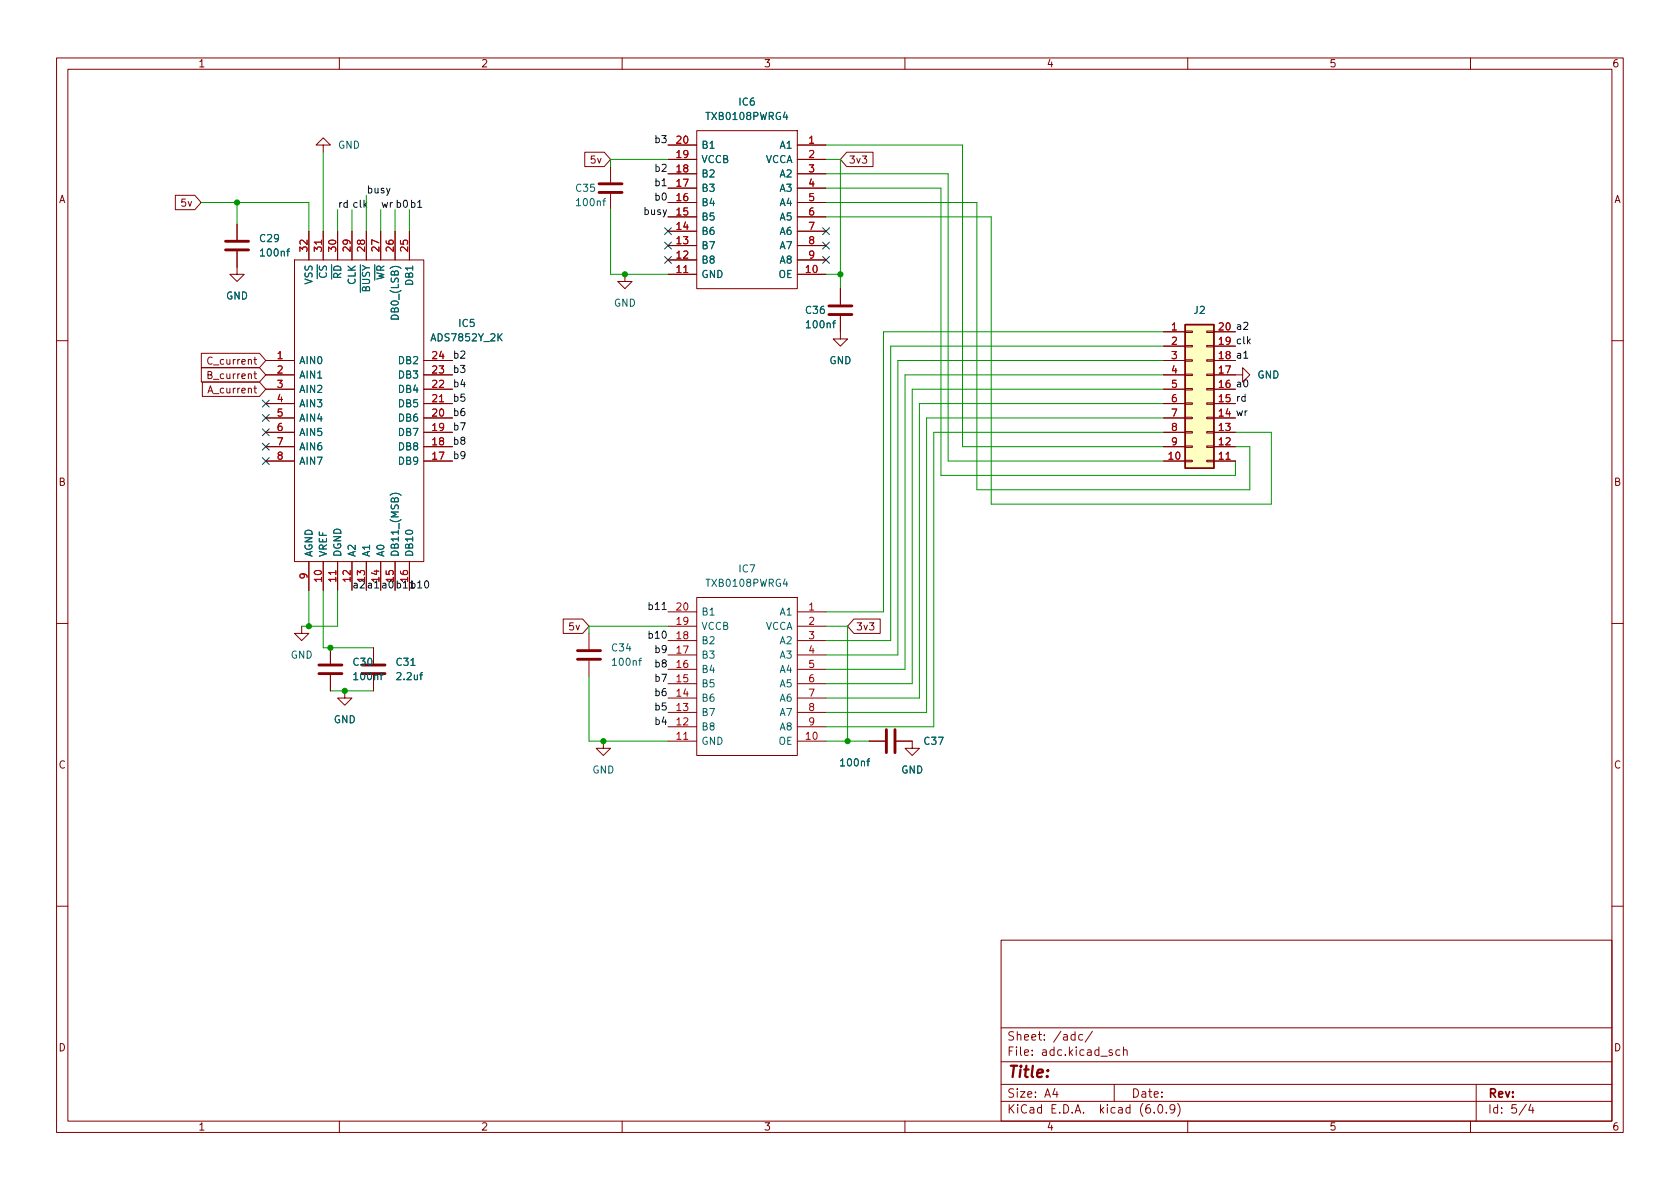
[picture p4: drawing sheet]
<svg xmlns="http://www.w3.org/2000/svg" width="297mm" height="210mm" viewBox="0 0 297 210" stroke-linecap="round" stroke-linejoin="round" font-family="sans-serif">
<g fill="none" stroke="#840000" stroke-width=".18">
<path d="M10 10.2h277v190.1h-277zM12 12.2h273v186.1h-273zM60 10.2v2M110 10.2v2M160 10.2v2M210 10.2v2M260 10.2v2M31 34.5h3.4l1.2 1.3-1.2 1.3h-3.4zM41.9 39.6v2.8M57.1 25.6h1.3l-1.3-1.2-1.2 1.2h1.2v1.3M103.4 26.9h3.4l1.1 1.3-1.1 1.3h-3.4zM107.9 29.5v2.8"/>
<path d="M107.9 34.3v2.8M118.1 25.6h5.1M118.1 38.3h5.1M118.1 35.8h5.1M118.1 33.3h5.1M118.1 30.7h5.1M118.1 28.2h5.1M123.2 23.1h17.8v27.9h-17.8zM141 25.6h5M141 38.3h5M141 35.8h5M141 33.3h5"/>
<path d="M141 30.7h5M141 28.2h5M149.7 26.9h4.7v2.6h-4.7l-1.1-1.3zM41.9 44.4v4.1h1.3l-1.3 1.3-1.3-1.3h1.3M52.1 46h22.8v53.3h-22.8zM54.6 40.9v5.1M57.1 40.9v5.1M59.7 40.9v5.1M62.2 40.9v5.1M64.8 40.9v5.1M67.3 40.9v5.1M69.8 40.9v5.1"/>
<path d="M72.4 40.9v5.1M110.5 48.5v1.3h1.3l-1.3 1.2-1.3-1.2h1.3M118.1 48.5h5.1M118.1 46h5.1M118.1 43.4h5.1M118.1 40.9h5.1M141 48.5h5M141 46h5M141 43.4h5M141 40.9h5M148.6 55.9v4h1.3l-1.3 1.3-1.3-1.3h1.3M148.6 51v2.8"/>
<path d="M205.7 58.7h3.8M209.5 58.5h1.3v.3h-1.3zM213.4 58.5h1.2v.3h-1.2zM214.6 58.7h3.8M10 60.2h2M35.6 62.5h10.3l1.1 1.2-1.1 1.3h-10.3zM35.6 65h10.3l1.1 1.3-1.1 1.3h-10.3zM35.8 67.6h10.1l1.1 1.2-1.1 1.3h-10.1zM47 79h5.1M47 76.4h5.1M47 73.9h5.1M47 71.4h5.1"/>
<path d="M47 68.8h5.1M47 66.3h5.1M47 63.7h5.1M74.9 79h5.1M74.9 76.4h5.1M74.9 73.9h5.1M74.9 71.4h5.1M74.9 68.8h5.1M74.9 66.3h5.1M74.9 63.7h5.1M205.7 79h3.8M205.7 76.4h3.8"/>
<path d="M205.7 73.9h3.8M205.7 71.4h3.8M205.7 68.8h3.8M205.7 66.3h3.8M205.7 63.7h3.8M205.7 61.2h3.8M209.5 78.9h1.3v.2h-1.3zM209.5 76.3h1.3v.3h-1.3zM209.5 73.8h1.3v.2h-1.3zM209.5 71.2h1.3v.3h-1.3zM209.5 68.7h1.3v.3h-1.3zM209.5 66.2h1.3v.2h-1.3z"/>
<path d="M209.5 63.6h1.3v.3h-1.3zM209.5 61.1h1.3v.2h-1.3zM213.4 78.9h1.2v.2h-1.2zM213.4 76.3h1.2v.3h-1.2zM213.4 73.8h1.2v.2h-1.2zM213.4 71.2h1.2v.3h-1.2zM213.4 68.7h1.2v.3h-1.2zM213.4 66.2h1.2v.2h-1.2zM213.4 63.6h1.2v.3h-1.2zM213.4 61.1h1.2v.2h-1.2zM214.6 66.3h5.1v-1.3l1.3 1.3-1.3 1.3v-1.3M214.6 79h3.8"/>
<path d="M214.6 76.4h3.8M214.6 73.9h3.8M214.6 71.4h3.8M214.6 68.8h3.8M214.6 63.7h3.8M214.6 61.2h3.8M285 60.2h2M47 81.5h5.1M54.6 99.3v5.1M57.1 99.3v5.1M59.7 99.3v5.1M62.2 99.3v5.1"/>
<path d="M64.8 99.3v5.1M67.3 99.3v5.1M69.8 99.3v5.1M72.4 99.3v5.1M74.9 81.5h5.1M205.7 81.5h3.8M209.5 81.4h1.3v.3h-1.3zM213.4 81.4h1.2v.3h-1.2zM214.6 81.5h3.8M10 110.2h2M53.3 110.7v1.3h1.3l-1.3 1.3-1.2-1.3h1.2M58.4 114.5v2.8"/>
<path d="M58.4 119.4v2.8M66 114.5v2.8M66 119.4v2.8M99.6 109.5h3.4l1.1 1.2-1.1 1.3h-3.4zM104.1 112v2.8M104.1 116.8v2.8M118.1 108.2h5.1M118.1 118.4h5.1M118.1 115.8h5.1M118.1 113.3h5.1M118.1 110.7h5.1M123.2 105.7h17.8v27.9h-17.8z"/>
<path d="M141 108.2h5M141 118.4h5M141 115.8h5M141 113.3h5M141 110.7h5M151 109.5h4.6v2.5h-4.6l-1.1-1.3zM285 110.2h2M61 122.2v1.2h1.2l-1.2 1.3-1.3-1.3h1.3M106.7 131.1v1.2h1.2l-1.2 1.3-1.3-1.3h1.3M118.1 131.1h5.1M118.1 128.5h5.1M118.1 126h5.1"/>
<path d="M118.1 123.4h5.1M118.1 120.9h5.1M141 131.1h5M141 128.5h5M141 126h5M141 123.4h5M141 120.9h5M153.7 131.1h2.8M158.5 131.1h2.8v1.2h1.3l-1.3 1.3-1.3-1.3h1.3M10 160.2h2M177 166.3h108v32h-108zM285 160.2h2"/>
<path d="M60 198.3v2M110 198.3v2M160 198.3v2M177 194.8h108M177 191.8h108M177 187.8h108M177 181.8h108M186.5 192.5l-.4 1h1M186.9 193v1M190.1 183l-.5-.1-.2 .3v.4l.1 .3h.6M190.1 182.4v1.5M191.4 183l-.4-.1-.3 .3v.4l.2 .3h.5"/>
<path d="M193.1 182.4l-1.2 1.9M196.6 185.7l-.3-.1-.2 .2v.3l.5 .1v.4h-.5M197 191.8v3M198 185.7l-.4-.1-.3 .3v.4l.1 .3h.6M198.6 185.8l.3-.2 .3 .1 .1 .9M198.6 185.1v1.5M204.1 196.7v.1M204.9 195.4l.2-.1a.81 .81 0 0 1 .6 .7 .81 .81 0 0 1-.3 .8h-.2a.81 .81 0 0 1-.6-.6 .81 .81 0 0 1 .3-.8zM206.2 196.7v.1M207.7 196l-.3 .3h-.3l-.2-.3 .1-.6 .4-.1 .2 .2a.99 .99 0 0 1-.3 1.3h-.3M208.2 195.1a1.72 1.72 0 0 1 0 2.3M210 198.3v2"/>
<path d="M260 198.3v2M261 191.8v6.5M269.9 195.3l-1.3 1.9M270.6 195.3l-.3 1h.9M271 195.8v1"/>
</g>
<g fill="none" stroke="#840000" stroke-width=".51">
<path d="M105.9 34h4.1M105.9 32.5h4.1M39.9 44.2h4M39.9 42.7h4M146.6 55.6h4M146.6 54.1h4M56.4 119.1h4.1M56.4 117.6h4.1M64 119.1h4.1M64 117.6h4.1M102.1 116.6h4.1M102.1 115.1h4.1"/>
<path d="M156.7 129v4.1M158.2 129v4.1"/>
</g>
<path d="M209.5 57.4h5.1v25.4h-5.1z" fill="#ffffc2" stroke="#ffffc2" stroke-width=".18"/>
<path d="M209.5 57.4h5.1v25.4h-5.1z" fill="none" stroke="#840000" stroke-width=".25"/>
<path d="M69 87.6a1.46 1.46 0 0 1 1.9 0" fill="none" stroke="#006464" stroke-width=".18"/>
<g fill="none" stroke="#009600" stroke-width=".18">
<path d="M35.6 35.8h19v5.1M41.9 35.8v3.8M57.1 26.9v14M59.7 37.1v3.8M62.2 37.1v3.8M64.8 34.5v6.4M67.3 37.1v3.8M69.8 37.1v3.8M72.4 37.1v3.8M107.9 37.1v11.4h10.2M118.1 28.2h-10.2v1.3M146 28.2h2.6v22.8"/>
<path d="M146 30.7h21.6v50.8h38.1M146 38.3h29.3v50.8h49.5v-12.7h-6.4M146 25.6h24.2v53.4h35.5M146 35.8h26.7v50.8h48.3v-7.6h-2.6M146 33.3h20.4v50.8h52v-2.6M146 48.5h2.6M205.7 58.7h-49.5v49.5h-10.2M205.7 63.7h-47v52.1h-12.7M205.7 61.2h-48.2v52.1h-11.5M205.7 76.4h-40.6v52.1h-19.1M205.7 73.9h-41.9v52.1h-17.8M205.7 71.4h-43.1v52h-16.6"/>
<path d="M205.7 68.8h-44.4v52.1h-15.3M205.7 66.3h-45.7v52.1h-14M54.6 104.4v6.3M57.1 104.4v10.1h8.9M59.7 104.4v6.3h-6.4M104.1 119.6v11.5h14M118.1 110.7h-14v1.3M146 110.7h3.9v20.4M58.4 122.2h7.6M146 131.1h7.7"/>
</g>
<g fill="none" stroke="#000084" stroke-width=".18">
<path d="M117.5 42.8l1.2 1.2M117.5 45.4l1.2 1.2M117.5 40.3l1.2 1.2M118.7 42.8l-1.2 1.2M118.7 45.4l-1.2 1.2M118.7 40.3l-1.2 1.2M145.4 45.4l1.3 1.2M145.4 42.8l1.3 1.2M145.4 40.3l1.3 1.2M146.7 45.4l-1.3 1.2M146.7 42.8l-1.3 1.2M146.7 40.3l-1.3 1.2"/>
<path d="M46.4 73.3l1.2 1.2M46.4 75.8l1.2 1.3M46.4 78.4l1.2 1.2M46.4 70.8l1.2 1.2M47.6 73.3l-1.2 1.2M47.6 75.8l-1.2 1.3M47.6 78.4l-1.2 1.2M47.6 70.8l-1.2 1.2M46.4 80.9l1.2 1.2M47.6 80.9l-1.2 1.2"/>
</g>
<g fill="#009600" stroke="#009600" stroke-width=".18">
<circle cx="110.5" cy="48.5" r=".46"/>
<circle cx="148.6" cy="48.5" r=".46"/>
<circle cx="149.9" cy="131.1" r=".46"/>
<circle cx="61" cy="122.2" r=".46"/>
<circle cx="58.4" cy="114.5" r=".46"/>
<circle cx="106.7" cy="131.1" r=".46"/>
<circle cx="54.6" cy="110.7" r=".46"/>
<circle cx="41.9" cy="35.8" r=".46"/>
</g>
<text font-size="2.8" fill="#840000" x="178" y="190.6">Title:</text>
<g font-size="2.1" fill="#840000">
<text x="178" y="184">Sheet: /adc/</text>
<text x="178" y="186.7">File: adc.kicad_sch</text>
<text x="178" y="196.9">KiCad E.D.A. kicad (6.0.9)</text>
<text x="178" y="194.1">Size: A4</text>
<text x="200" y="194.1">Date:</text>
<text x="263" y="194.1">Rev:</text>
<text x="263" y="196.9">Id: 5/4</text>
</g>
<g font-size="1.8" fill="#840000">
<text x="35" y="11.9">1</text>
<text x="85" y="11.9">2</text>
<text x="135" y="11.9">3</text>
<text x="185" y="11.9">4</text>
<text x="235" y="11.9">5</text>
<text x="285" y="11.9">6</text>
<text x="104.6" y="28.9">5v</text>
<text x="150" y="28.9">3v3</text>
<text x="10.3" y="35.9">A</text>
<text x="285.3" y="35.9">A</text>
<text x="32.2" y="36.5">5v</text>
<text x="37.2" y="64.5">C_current</text>
<text x="37.2" y="69.6">A_current</text>
<text x="37.2" y="67">B_current</text>
<text x="10.3" y="85.9">B</text>
<text x="285.3" y="85.9">B</text>
<text x="100.7" y="111.5">5v</text>
<text x="151.3" y="111.5">3v3</text>
<text x="10.3" y="135.9">C</text>
<text x="285.3" y="135.9">C</text>
<text x="10.3" y="185.9">D</text>
<text x="285.3" y="185.9">D</text>
<text x="35" y="199.9">1</text>
<text x="85" y="199.9">2</text>
<text x="135" y="199.9">3</text>
<text x="185" y="199.9">4</text>
<text x="235" y="199.9">5</text>
<text x="285" y="199.9">6</text>
</g>
<g font-size="1.8" fill="#006464">
<text x="125.1" y="21.2">TXB0108PWRG4</text>
<text x="130.7" y="18.7">IC6</text>
<text x="59.7" y="26.3">GND</text>
<text x="124" y="28.8">VCCB</text>
<text x="124" y="26.3">B1</text>
<text x="135.2" y="28.8">VCCA</text>
<text x="137.9" y="26.3">A1</text>
<text x="101.9" y="33.9">C35</text>
<text x="124" y="33.9">B3</text>
<text x="124" y="31.4">B2</text>
<text x="137.9" y="31.4">A2</text>
<text x="137.9" y="33.9">A3</text>
<text x="102.1" y="36.4">100nf</text>
<text x="124" y="41.5">B6</text>
<text x="124" y="39">B5</text>
<text x="124" y="36.4">B4</text>
<text x="137.9" y="36.4">A4</text>
<text x="137.9" y="39">A5</text>
<text x="137.9" y="41.5">A6</text>
<text x="46" y="42.8">C29</text>
<text x="46.2" y="45.3">100nf</text>
<text x="124" y="46.6">B8</text>
<text x="124" y="44.1">B7</text>
<text x="137.9" y="44.1">A7</text>
<text x="137.9" y="46.6">A8</text>
<text x="39.9" y="53">GND</text>
<text x="55.2" y="50.3" transform="rotate(-90 55.2 50.3)">VSS</text>
<text x="57.8" y="50.6" transform="rotate(-90 57.8 50.6)">~{CS}</text>
<text x="60.3" y="50.7" transform="rotate(-90 60.3 50.7)">~{RD}</text>
<text x="62.9" y="50.4" transform="rotate(-90 62.9 50.4)">CLK</text>
<text x="65.4" y="53" transform="rotate(-90 65.4 53)">~{BUSY}</text>
<text x="67.9" y="51.1" transform="rotate(-90 67.9 51.1)">~{WR}</text>
<text x="73" y="50.3" transform="rotate(-90 73 50.3)">DB1</text>
<text x="124" y="49.1">GND</text>
<text x="137.7" y="49.1">OE</text>
<text x="70.5" y="56" transform="rotate(-90 70.5 56)">DB0_(LSB)</text>
<text x="81.2" y="57.8">IC5</text>
<text x="108.5" y="54.2">GND</text>
<text x="142.5" y="55.5">C36</text>
<text x="142.8" y="58">100nf</text>
<text x="211.1" y="55.5">J2</text>
<text x="52.8" y="64.4">AIN0</text>
<text x="70.6" y="64.4">DB2</text>
<text x="76.5" y="60.3">ADS7852Y_2K</text>
<text x="146.6" y="64.4">GND</text>
<text x="52.8" y="66.9">AIN1</text>
<text x="52.8" y="69.5">AIN2</text>
<text x="70.6" y="69.5">DB4</text>
<text x="70.6" y="66.9">DB3</text>
<text x="222.3" y="66.9">GND</text>
<text x="52.8" y="72">AIN3</text>
<text x="52.8" y="74.5">AIN4</text>
<text x="52.8" y="77.1">AIN5</text>
<text x="70.6" y="77.1">DB7</text>
<text x="70.6" y="74.5">DB6</text>
<text x="70.6" y="72">DB5</text>
<text x="52.8" y="79.6">AIN6</text>
<text x="52.8" y="82.2">AIN7</text>
<text x="70.6" y="82.2">DB9</text>
<text x="70.6" y="79.6">DB8</text>
<text x="55.2" y="98.5" transform="rotate(-90 55.2 98.5)">AGND</text>
<text x="57.8" y="98.5" transform="rotate(-90 57.8 98.5)">VREF</text>
<text x="60.3" y="98.5" transform="rotate(-90 60.3 98.5)">DGND</text>
<text x="62.9" y="98.5" transform="rotate(-90 62.9 98.5)">A2</text>
<text x="65.4" y="98.5" transform="rotate(-90 65.4 98.5)">A1</text>
<text x="67.9" y="98.5" transform="rotate(-90 67.9 98.5)">A0</text>
<text x="70.5" y="98.5" transform="rotate(-90 70.5 98.5)">DB11_(MSB)</text>
<text x="73" y="98.5" transform="rotate(-90 73 98.5)">DB10</text>
<text x="130.7" y="101.2">IC7</text>
<text x="125.1" y="103.8">TXB0108PWRG4</text>
<text x="124" y="113.9">B2</text>
<text x="124" y="111.4">VCCB</text>
<text x="124" y="108.8">B1</text>
<text x="135.2" y="111.4">VCCA</text>
<text x="137.9" y="108.8">A1</text>
<text x="137.9" y="113.9">A2</text>
<text x="51.4" y="116.5">GND</text>
<text x="62.5" y="117.7">C30</text>
<text x="70.2" y="117.7">C31</text>
<text x="108.3" y="115.2">C34</text>
<text x="108.5" y="117.7">100nf</text>
<text x="124" y="119">B4</text>
<text x="124" y="116.5">B3</text>
<text x="137.9" y="116.5">A3</text>
<text x="137.9" y="119">A4</text>
<text x="62.8" y="120.3">100nf</text>
<text x="70.3" y="120.3">2.2uf</text>
<text x="124" y="124.1">B6</text>
<text x="124" y="121.5">B5</text>
<text x="137.9" y="121.5">A5</text>
<text x="137.9" y="124.1">A6</text>
<text x="59" y="127.9">GND</text>
<text x="124" y="131.7">GND</text>
<text x="124" y="129.2">B8</text>
<text x="124" y="126.6">B7</text>
<text x="137.7" y="131.7">OE</text>
<text x="137.9" y="126.6">A7</text>
<text x="137.9" y="129.2">A8</text>
<text x="163.5" y="131.7">C37</text>
<text x="104.7" y="136.8">GND</text>
<text x="148.8" y="135.5">100nf</text>
<text x="159.3" y="136.8">GND</text>
</g>
<g font-size="1.8" fill="#0f0f0f">
<text x="116" y="25.3">b3</text>
<text x="64.8" y="34.2">busy</text>
<text x="116" y="32.9">b1</text>
<text x="116" y="30.4">b2</text>
<text x="116" y="35.5">b0</text>
<text x="59.7" y="36.7">rd clk</text>
<text x="67.3" y="36.7">wr b0 b1</text>
<text x="114" y="38">busy</text>
<text x="215.6" y="58.4">20 a2</text>
<text x="80" y="65.9">b3</text>
<text x="80" y="63.4">b2</text>
<text x="215.6" y="63.5">18 a1</text>
<text x="215.6" y="61">19 clk</text>
<text x="80" y="71">b5</text>
<text x="80" y="68.5">b4</text>
<text x="215.6" y="71.1">15 rd</text>
<text x="215.6" y="68.6">16 a0</text>
<text x="80" y="73.6">b6</text>
<text x="80" y="76.1">b7</text>
<text x="215.6" y="73.7">14 wr</text>
<text x="80" y="81.2">b9</text>
<text x="80" y="78.6">b8</text>
<text x="62.2" y="104">a2 a1</text>
<text x="67.3" y="104">a0</text>
<text x="69.8" y="104">b11</text>
<text x="72.4" y="104">b10</text>
<text x="115.1" y="107.8">b11</text>
<text x="115.1" y="112.9">b10</text>
<text x="116" y="115.5">b9</text>
<text x="116" y="118">b8</text>
<text x="116" y="123.1">b6</text>
<text x="116" y="125.6">b5</text>
<text x="116" y="120.5">b7</text>
<text x="116" y="128.2">b4</text>
</g>
<g font-size="1.8" fill="#a90000">
<text x="119.7" y="27.9">19</text>
<text x="119.7" y="25.4">20</text>
<text x="143" y="25.4">1</text>
<text x="143" y="27.9">2</text>
<text x="119.7" y="35.6">16</text>
<text x="119.7" y="33">17</text>
<text x="119.7" y="30.5">18</text>
<text x="143" y="30.5">3</text>
<text x="143" y="33">4</text>
<text x="143" y="35.6">5</text>
<text x="119.7" y="40.6">14</text>
<text x="119.7" y="38.1">15</text>
<text x="143" y="38.1">6</text>
<text x="143" y="40.6">7</text>
<text x="54.4" y="44.4" transform="rotate(-90 54.4 44.4)">32</text>
<text x="56.9" y="44.4" transform="rotate(-90 56.9 44.4)">31</text>
<text x="59.4" y="44.4" transform="rotate(-90 59.4 44.4)">30</text>
<text x="62" y="44.4" transform="rotate(-90 62 44.4)">29</text>
<text x="64.5" y="44.4" transform="rotate(-90 64.5 44.4)">28</text>
<text x="67.1" y="44.4" transform="rotate(-90 67.1 44.4)">27</text>
<text x="69.6" y="44.4" transform="rotate(-90 69.6 44.4)">26</text>
<text x="72.1" y="44.4" transform="rotate(-90 72.1 44.4)">25</text>
<text x="119.7" y="45.7">12</text>
<text x="119.7" y="43.2">13</text>
<text x="143" y="43.2">8</text>
<text x="143" y="45.7">9</text>
<text x="119.7" y="48.3">11</text>
<text x="142.5" y="48.3">10</text>
<text x="207.2" y="58.4">1</text>
<text x="215.6" y="58.4">20</text>
<text x="49" y="63.5">1</text>
<text x="76.5" y="63.5">24</text>
<text x="207.2" y="61">2</text>
<text x="207.2" y="63.5">3</text>
<text x="215.6" y="63.5">18</text>
<text x="215.6" y="61">19</text>
<text x="49" y="66">2</text>
<text x="49" y="68.6">3</text>
<text x="49" y="71.1">4</text>
<text x="76.5" y="71.1">21</text>
<text x="76.5" y="68.6">22</text>
<text x="76.5" y="66">23</text>
<text x="207.2" y="66">4</text>
<text x="207.2" y="68.6">5</text>
<text x="207.2" y="71.1">6</text>
<text x="215.6" y="66">17</text>
<text x="215.6" y="71.1">15</text>
<text x="215.6" y="68.6">16</text>
<text x="49" y="73.7">5</text>
<text x="49" y="76.2">6</text>
<text x="76.5" y="76.2">19</text>
<text x="76.5" y="73.7">20</text>
<text x="207.2" y="73.7">7</text>
<text x="207.2" y="76.2">8</text>
<text x="215.6" y="76.2">13</text>
<text x="215.6" y="73.7">14</text>
<text x="49" y="78.7">7</text>
<text x="49" y="81.3">8</text>
<text x="76.5" y="81.3">17</text>
<text x="76.5" y="78.7">18</text>
<text x="206.7" y="81.3">10</text>
<text x="207.2" y="78.7">9</text>
<text x="215.6" y="81.3">11</text>
<text x="215.6" y="78.7">12</text>
<text x="54.4" y="102.3" transform="rotate(-90 54.4 102.3)">9</text>
<text x="56.9" y="102.8" transform="rotate(-90 56.9 102.8)">10</text>
<text x="59.4" y="102.8" transform="rotate(-90 59.4 102.8)">11</text>
<text x="62" y="102.8" transform="rotate(-90 62 102.8)">12</text>
<text x="64.5" y="102.8" transform="rotate(-90 64.5 102.8)">13</text>
<text x="67.1" y="102.8" transform="rotate(-90 67.1 102.8)">14</text>
<text x="69.6" y="102.8" transform="rotate(-90 69.6 102.8)">15</text>
<text x="72.1" y="102.8" transform="rotate(-90 72.1 102.8)">16</text>
<text x="119.7" y="107.9">20</text>
<text x="143" y="107.9">1</text>
<text x="119.7" y="113">18</text>
<text x="119.7" y="110.5">19</text>
<text x="143" y="110.5">2</text>
<text x="143" y="113">3</text>
<text x="119.7" y="118.1">16</text>
<text x="119.7" y="115.6">17</text>
<text x="143" y="115.6">4</text>
<text x="143" y="118.1">5</text>
<text x="119.7" y="125.7">13</text>
<text x="119.7" y="123.2">14</text>
<text x="119.7" y="120.6">15</text>
<text x="143" y="120.6">6</text>
<text x="143" y="123.2">7</text>
<text x="143" y="125.7">8</text>
<text x="119.7" y="130.8">11</text>
<text x="119.7" y="128.3">12</text>
<text x="142.5" y="130.8">10</text>
<text x="143" y="128.3">9</text>
</g>
</svg>
